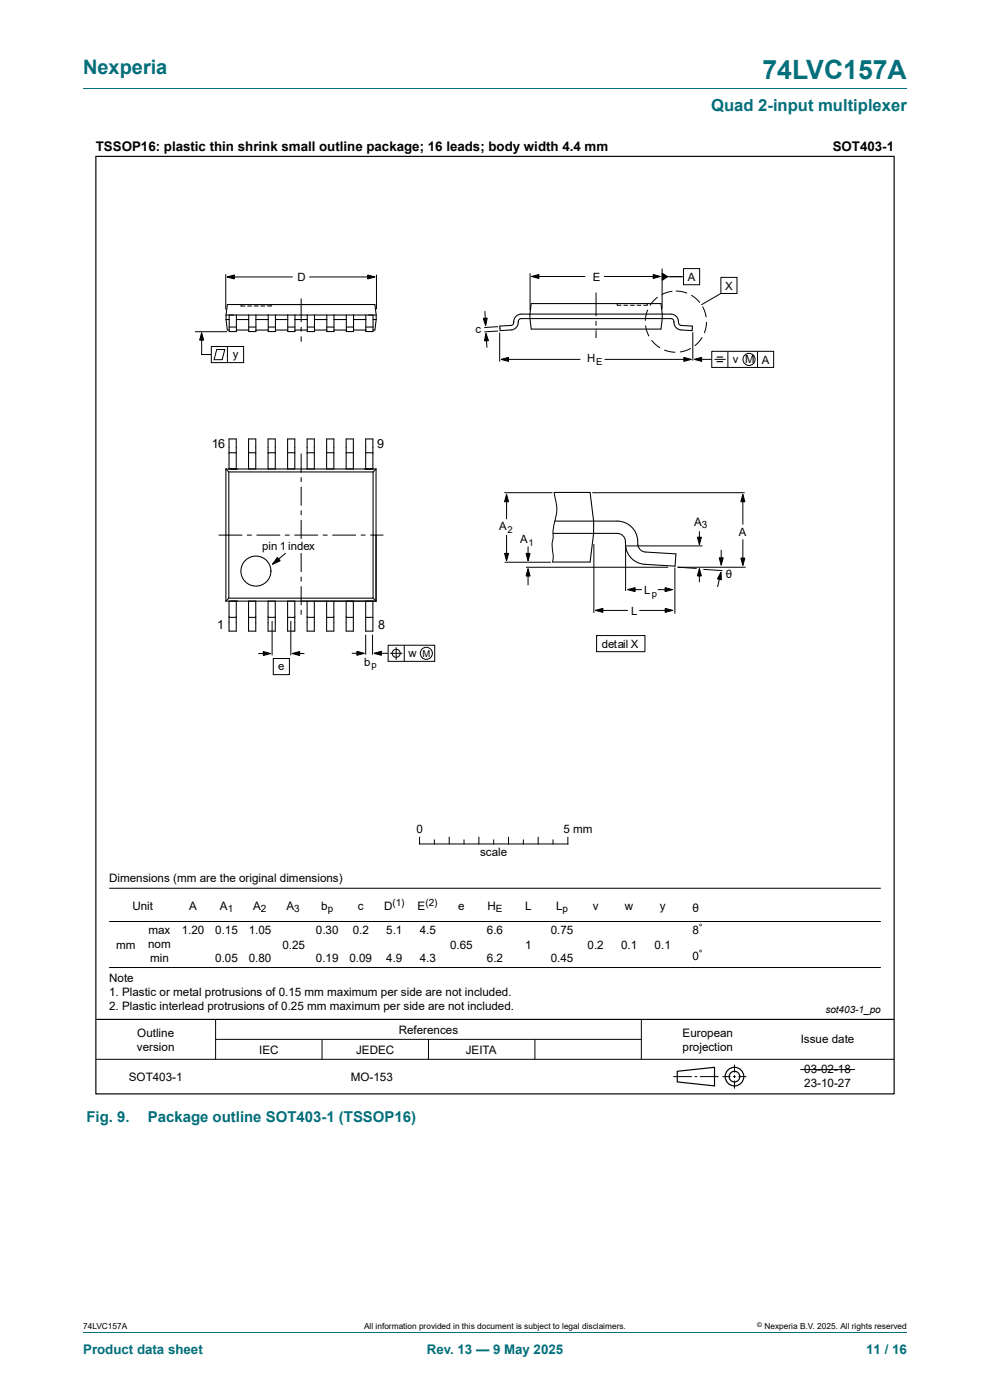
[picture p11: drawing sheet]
<svg xmlns="http://www.w3.org/2000/svg" width="210mm" height="297mm" viewBox="0 0 210 297" stroke-linecap="round" stroke-linejoin="round" font-family="sans-serif">
<path d="M17.6 18.8h174.8" fill="none" stroke="#036f7b" stroke-width=".21"/>
<g fill="none" stroke="#000" stroke-width=".21">
<path d="M47.9 58.2v7.5M48.1 58.8l1.6-.5v.9zM49.1 58.8h13M65.6 58.8h13.1M78 58.3l1.6 .5-1.6 .4zM79.9 58.3v7.3M112.4 58v7.8M112.7 58.7l1.6-.5v.9zM113.4 58.7h10.7M128.1 58.7h11.2M138.6 58.2l1.5 .5-1.5 .4zM140.4 57v8.5"/>
<path d="M140.5 58l1.1 .7-1.1 .8zM141 58.7h4M145 57h3.4v3.4h-3.4zM152.9 58.8h3.4v3.5h-3.4zM41.4 70.4h6.8M42.8 70.6l.4 1.6h-.9zM42.8 71.2v4h2M44.8 73.5h6.9v3.4h-6.9zM46 74.1h1.7l-.6 2.2h-1.7zM48.2 73.5v3.4M51.1 64.6v.3h.8M52.5 64.9h.8"/>
<path d="M53.9 64.9h.9M55.4 64.9h.8M57.5 64.6v.3h-.7M63.9 63.3v5M63.9 69.4v1M63.9 71.4v1.1M102.5 67.5h.9l-.4 1.6zM102.8 66l.2 2.5M103.1 70.7l.5 1.6h-.8zM103.1 71.3l.2 2.4M105.6 69.3l-2.9 .2M105.7 70.2l-3 .2"/>
<path d="M106 70.6v6.1M106.3 76.2l1.6-.4v.9zM107.1 76.2h16M126.4 62v5.1M126.4 68.1v1M126.4 70.1v1.6M128.2 76.2h17.4M130.9 64.8h.8M130.9 64.4v.3M132.3 64.8h.8M133.7 64.8h.8M135.1 64.8h.9"/>
<path d="M136.6 64.8h.7M136.9 69.1l.3 1.2 .5 1M137.3 64.4v.3M137.4 65.7l-.4 1.2-.1 1.1M138.2 72.2l.8 .8 1 .8M139.5 63l-.9 .8-.7 1M140.9 74.2l1.2 .4 1.2 .1M142.6 61.8l-1.3 .3-1 .4M143.4 61.7l1 .1 1.3 .4M145.1 75.8l1.5 .4-1.5 .5zM146.5 73.9l-1.1 .5-1.1 .3M146.6 62.6l1 .7 .9 .9"/>
<path d="M147 70.5v6M147.3 76.2l1.5-.4v.9zM148.1 76.2h2.9M149 71.6l-.7 .9-.9 .9M149 65l.5 1.2 .3 1.1M149.9 68.3l-.2 1.2-.3 1.2M151 74.5h13.1v3.4h-13.1zM151.5 76.2h2.4M152.9 62.3l-4.1 2.4M154.4 74.5v3.4M160.7 74.5v3.4M63.9 96.2v4"/>
<path d="M46.4 113.5h5M52.4 113.5h1M54.4 113.5h5M58.8 118.2l.6 .8-1.6 .7zM60.6 117.3l-2.4 2.1M61.4 113.5h-1M62.4 113.5h5.1M63.9 101.2v1M63.9 103.3v4M63.9 108.3v1M63.9 110.3v4M63.9 115.3v1"/>
<path d="M63.9 117.3v4M68.5 113.5h1M70.5 113.5h5M76.5 113.5h1M78.5 113.5h2.8M107 104.5h10.2M107 117.4h.9l-.4 1.6zM107 119.3h9.8M107.5 104.9l.4 1.5h-.9zM107.5 105.5v4.7M107.5 113.5v4.7M111.6 117.4h.8l-.4 1.6z"/>
<path d="M112 115.9v2.6M117.5 104.5a10 10 0 0 1 0 6.7l-.2 1.4v1.3a8.1 8.1 0 0 0 .1 4.1l-.2 1.3M125.6 104.5h32.4M126 115.4v14.6M132.7 115.8v9.6M132.8 115.8h16.2M147.9 114h.9l-.4 1.5zM148.4 112.7v1.9M152.6 118.3h.8l-.4 1.6zM153 116.7v2.5M157.1 118.4h.9l-.4 1.6zM157.6 104.9l.4 1.5h-.9z"/>
<path d="M157.6 105.9v5.4M157.6 114.4v4.5M54.8 138.6h1.9M55.8 138.2l1.6 .4-1.6 .5zM57.7 131.7v7.3M58 139.7h3.4v3.4h-3.4zM61.7 131.7v7.3M62 138.6l1.6-.4v.9zM62.8 138.6h1.8M63.9 122.4v1M63.9 124.4v4M63.9 129.4v1"/>
<path d="M74.6 138.6h1.9M75.7 138.2l1.6 .4-1.6 .4zM77.6 134.7v4.2M79 134.7v4.2M79.3 138.6l1.6-.4v.8zM80.2 138.6h2.1M82.3 136.9h9.9v3.4h-9.9zM82.7 138.6h2.7M84 137.3v2.6M85.7 136.9v3.4M111.6 120.3h30.1M112 120.6l.4 1.6h-.8z"/>
<path d="M112 121.6v2.6M126.3 129.5l1.6-.4v.8zM126.6 134.8h10.2v3.5h-10.2zM127 129.5h6.2M133.1 125.1l1.6-.4v.8zM134 125.1h2.2M135.6 129.5h6.3M139.5 125.1h2.1M141.1 124.7l1.6 .4-1.6 .4zM141.1 129.1l1.6 .4-1.6 .4zM143.2 120.4v9.8M143.7 120.3l4.1 .3"/>
<path d="M143.8 120.3h14.4M148.4 120.6l.4 1.6h-.9zM148.4 121.6v1.9M149.2 120.8l4.1 .3M152.8 122l-.6 2.5M152.9 121.4l.1 1.6-.8-.2zM89 177.6v1.4h31.5v-1.4M92.1 178.2v.8M95.3 177.6v1.4M98.4 178.2v.8M101.6 177.6v1.4M104.7 178.2v.8"/>
<path d="M107.9 177.6v1.4M111 178.2v.8M114.2 177.6v1.4M117.3 178.2v.8M23.2 195.5h163.6M23.2 188.4h163.6M23.2 205.3h163.6M45.7 216.3v8.4M136 216.3v8.4M20.3 224.7h169.4M45.7 220.5h90.3M68.3 220.5v4.2"/>
<path d="M90.9 220.5v4.2M113.5 220.5v4.2M142.8 228.4h4M147.3 228.4h.6M148.5 228.4h3.9M153.3 228.4h1.7M155.5 228.4h.6M155.8 225.9v1.6M155.8 228.1v.6M155.8 229.2v1.7M156.6 228.4h1.7M169.8 226.9h11.6"/>
<circle cx="158.9" cy="76.2" r="1.28"/>
<circle cx="84" cy="138.6" r=".85"/>
<circle cx="90.4" cy="138.6" r="1.28"/>
</g>
<g fill="none" stroke="#000" stroke-width=".25">
<path d="M20.3 33.2h169.4v198.9h-169.4zM20.3 216.3h169.4M143.7 227.3l7.9-.9v4l-7.9-.9z"/>
<circle cx="155.8" cy="228.4" r="1.13"/>
<circle cx="155.8" cy="228.4" r="1.98"/>
</g>
<g fill="#000">
<path d="M48.1 58.8l1.6-.5v.9zM78 58.3l1.6 .5-1.6 .4zM112.7 58.7l1.6-.5v.9zM138.6 58.2l1.5 .5-1.5 .4zM140.5 58l1.1 .7-1.1 .8zM42.8 70.6l.4 1.6h-.9zM102.5 67.5h.9l-.4 1.6zM103.1 70.7l.5 1.6h-.8zM106.3 76.2l1.6-.4v.9zM145.1 75.8l1.5 .4-1.5 .5zM147.3 76.2l1.5-.4v.9zM58.8 118.2l.6 .8-1.6 .7z"/>
<path d="M107.5 104.9l.4 1.5h-.9zM107 117.4h.9l-.4 1.6zM111.6 117.4h.8l-.4 1.6zM147.9 114h.9l-.4 1.5zM152.6 118.3h.8l-.4 1.6zM157.6 104.9l.4 1.5h-.9zM157.1 118.4h.9l-.4 1.6zM55.8 138.2l1.6 .4-1.6 .5zM62 138.6l1.6-.4v.9zM75.7 138.2l1.6 .4-1.6 .4zM79.3 138.6l1.6-.4v.8zM112 120.6l.4 1.6h-.8z"/>
<path d="M126.3 129.5l1.6-.4v.8zM133.1 125.1l1.6-.4v.8zM141.1 124.7l1.6 .4-1.6 .4zM141.1 129.1l1.6 .4-1.6 .4zM148.4 120.6l.4 1.6h-.9zM152.9 121.4l.1 1.6-.8-.2z"/>
</g>
<path d="M152 75.8h1.4M152 76.7h1.4" fill="none" stroke="#000" stroke-width=".24"/>
<g fill="none" stroke="#000" stroke-width=".22">
<path d="M47.9 67.8l.3 2.2h.4M47.9 67.8h.7M47.9 66.8l.3-2.2h31.3l.3 2.2M47.9 66.8v1M47.9 66.8h31.9M48.6 66.8v3.5h1.5v-3.5M48.6 69.4h1.5M50.1 70h2.7M50.1 67.8h2.7M52.8 66.8v3.5h1.5v-3.5M52.8 69.4h1.5M54.3 70h2.6"/>
<path d="M54.3 67.8h2.6M56.9 66.8v3.5h1.5v-3.5M56.9 69.4h1.5M58.4 70h2.6M58.4 67.8h2.6M61 66.8v3.5h1.6v-3.5M61 69.4h1.6M62.6 70h2.6M62.6 67.8h2.6M65.2 66.8v3.5h1.5v-3.5M65.2 69.4h1.5M66.7 70h2.6"/>
<path d="M66.7 67.8h2.6M69.3 66.8v3.5h1.5v-3.5M69.3 69.4h1.5M70.8 70h2.7M70.8 67.8h2.7M73.5 66.8v3.5h1.5v-3.5M73.5 69.4h1.5M75 70h2.6M75 67.8h2.6M77.6 66.8v3.5h1.5v-3.5M77.6 69.4h1.5M79.1 67.8h.7"/>
<path d="M79.8 67.8l-.3 2.2h-.4M79.8 66.8v1M106 69.2l2.4-.2a.7 .7 0 0 0 .6-.8 1.59 1.59 0 0 1 1.6-1.6h31.7a1.75 1.75 0 0 1 1.7 2.1l.5 .3 2.4 .2-.1 .9-2.3-.1a1.77 1.77 0 0 1-1.6-2l-.6-.4h-31.7a.7 .7 0 0 0-.7 .9 1.59 1.59 0 0 1-1.5 1.5l-2.3 .1zM112.7 64.4h27.5l.3 2.2-.3 3.2h-27.5l-.3-2.2zM47.9 99.5v28M47.9 99.5h31.9M47.9 99.5l.6 .6M48.6 99.5v-6.4h1.5v6.4M48.6 96h1.5M52.7 99.5v-6.4h1.6v6.4M52.7 96h1.6M56.9 99.5v-6.4h1.5v6.4"/>
<path d="M56.9 96h1.5M61 99.5v-6.4h1.5v6.4M61 96h1.5M65.1 99.5v-6.4h1.6v6.4M65.1 96h1.6M69.3 99.5v-6.4h1.5v6.4M69.3 96h1.5M73.4 99.5v-6.4h1.6v6.4M73.4 96h1.6M77.6 99.5v-6.4h1.5v6.4M77.6 96h1.5M79.8 99.5v28"/>
<path d="M79.8 99.5l-.7 .6M48.5 100.1v26.8M48.5 100.1h30.6M79.1 100.1v26.8M117.5 104.5h7.7l.7 6.1v2.6l-.7 6h-8M117.7 110.6h13.2a4.6 4.6 0 0 1 4.5 5.2 1.71 1.71 0 0 0 1.5 1.3l6.5 .4-.2 2.6-6.4-.4a4.4 4.4 0 0 1-4.1-4.9 1.73 1.73 0 0 0-1.8-1.6h-13.6M47.9 127.5h31.9M48.5 126.9h30.6M48.5 126.9l-.6 .6M48.6 131h1.5M48.6 127.5v6.4h1.5v-6.4M52.7 131h1.6"/>
<path d="M52.7 127.5v6.4h1.6v-6.4M56.9 131h1.5M56.9 127.5v6.4h1.5v-6.4M61 131h1.5M61 127.5v6.4h1.5v-6.4M65.1 131h1.6M65.1 127.5v6.4h1.6v-6.4M69.3 127.5v6.4h1.5v-6.4M69.3 131h1.5M73.4 127.5v6.4h1.6v-6.4M73.4 131h1.6M77.6 127.5v6.4h1.5v-6.4"/>
<path d="M77.6 131h1.5M79.1 126.9l.7 .6"/>
<circle cx="54.3" cy="121.2" r="3.2"/>
</g>
<path d="M63.4 114.5h.9v2.6h-.9z" fill="#fefefe"/>
<path d="M63.4 114.5h.9v2.6h-.9z" fill="none" stroke="#fefefe" stroke-width=".21"/>
<path d="M17.6 282.6h174.8" fill="none" stroke="#036f7b" stroke-width=".21"/>
<text font-size="5.6" fill="#036f7b" x="161.7" y="16.8">74LVC157A</text>
<text font-size="4.2" fill="#036f7b" x="17.6" y="15.6">Nexperia</text>
<text font-size="3.5" fill="#036f7b" x="150.9" y="23.7">Quad 2-input multiplexer</text>
<g font-size="3.2" fill="#036f7b">
<text x="18.3" y="238">Fig. 9.</text>
<text x="31.3" y="238">Package outline SOT403-1 (TSSOP16)</text>
</g>
<g font-size="2.8">
<text x="20.3" y="32">TSSOP16: plastic thin shrink small outline package; 16 leads; body width 4.4 mm</text>
<text x="176.6" y="32">SOT403-1</text>
</g>
<g font-size="2.8" fill="#036f7b">
<text x="17.6" y="287.2">Product data sheet</text>
<text x="90.5" y="287.2">Rev. 13 — 9 May 2025</text>
<text x="183.7" y="287.2">11 / 16</text>
</g>
<g font-size="2.7">
<text x="44.9" y="95.1">16</text>
<text x="80" y="95">9</text>
<text x="46.1" y="133.4">1</text>
<text x="80.2" y="133.4">8</text>
</g>
<g font-size="2.5">
<text x="147.3" y="111.5">A</text>
<text x="88.4" y="176.7">0</text>
<text x="119.5" y="176.7">5 mm</text>
<text x="101.8" y="181.7">scale</text>
<text x="23.2" y="187">Dimensions (mm are the original dimensions)</text>
<text x="28.1" y="192.9">Unit</text>
<text x="40.1" y="192.9">A</text>
<text x="46.7" y="192.9">A</text>
<text x="53.7" y="192.9">A</text>
<text x="60.8" y="192.9">A</text>
<text x="68.1" y="192.9">b</text>
<text x="75.9" y="192.9">c</text>
<text x="81.5" y="193">D</text>
<text x="88.6" y="193">E</text>
<text x="97.2" y="192.9">e</text>
<text x="103.4" y="192.9">H</text>
<text x="111.4" y="192.9">L</text>
<text x="118" y="192.9">L</text>
<text x="125.7" y="192.9">v</text>
<text x="132.6" y="192.9">w</text>
<text x="140" y="192.9">y</text>
<text x="146.9" y="193.5">θ</text>
<text x="24.7" y="201.2">mm</text>
<text x="31.4" y="201.2">nom</text>
<text x="31.5" y="198.2">max</text>
<text x="38.5" y="198.2">1.20</text>
<text x="45.7" y="198.2">0.15</text>
<text x="52.8" y="198.2">1.05</text>
<text x="59.9" y="201.2">0.25</text>
<text x="67" y="198.2">0.30</text>
<text x="74.8" y="198.2">0.2</text>
<text x="81.9" y="198.2">5.1</text>
<text x="89" y="198.2">4.5</text>
<text x="95.5" y="201.2">0.65</text>
<text x="103.3" y="198.2">6.6</text>
<text x="111.4" y="201.2">1</text>
<text x="116.8" y="198.2">0.75</text>
<text x="124.6" y="201.2">0.2</text>
<text x="131.7" y="201.2">0.1</text>
<text x="138.9" y="201.2">0.1</text>
<text x="146.9" y="198.2">8</text>
<text x="146.9" y="203.7">0</text>
<text x="23.2" y="208.4">Note</text>
<text x="31.8" y="204.2">min</text>
<text x="45.7" y="204.1">0.05</text>
<text x="52.8" y="204.1">0.80</text>
<text x="67" y="204.1">0.19</text>
<text x="74.1" y="204.1">0.09</text>
<text x="81.9" y="204.1">4.9</text>
<text x="89" y="204.1">4.3</text>
<text x="103.3" y="204.1">6.2</text>
<text x="116.8" y="204.1">0.45</text>
<text x="23.2" y="211.4">1. Plastic or metal protrusions of 0.15 mm maximum per side are not included.</text>
<text x="23.2" y="214.3">2. Plastic interlead protrusions of 0.25 mm maximum per side are not included.</text>
<text x="29.1" y="219.9">Outline</text>
<text x="84.6" y="219.4">References</text>
<text x="144.8" y="219.9">European</text>
<text x="169.9" y="221.3">Issue date</text>
<text x="29.1" y="222.9">version</text>
<text x="55" y="223.6">IEC</text>
<text x="75.6" y="223.6">JEDEC</text>
<text x="98.8" y="223.6">JEITA</text>
<text x="144.8" y="222.9">projection</text>
<text x="170.6" y="227.7">03-02-18</text>
<text x="27.3" y="229.2">SOT403-1</text>
<text x="74.4" y="229.2">MO-153</text>
<text x="170.6" y="230.7">23-10-27</text>
</g>
<g font-size="2.4">
<text x="63.1" y="59.6">D</text>
<text x="125.7" y="59.6">E</text>
<text x="145.9" y="59.6">A</text>
<text x="153.8" y="61.4">X</text>
<text x="100.8" y="70.6">c</text>
<text x="49.4" y="75.9">y</text>
<text x="124.5" y="76.9">H</text>
<text x="155.5" y="77">v M</text>
<text x="161.6" y="77.1">A</text>
<text x="105.9" y="112.5">A</text>
<text x="156.7" y="113.8">A</text>
<text x="55.6" y="116.6">pin 1 index</text>
<text x="110.3" y="115.3">A</text>
<text x="153.9" y="122.5">θ</text>
<text x="133.9" y="130.4">L</text>
<text x="136.7" y="126.1">L</text>
<text x="127.7" y="137.4">detail X</text>
<text x="59" y="142.1">e</text>
<text x="77.2" y="141.2">b</text>
<text x="86.6" y="139.3">w</text>
</g>
<g font-size="2.1">
<text x="148.9" y="112">3</text>
<text x="48.3" y="193.4">1</text>
<text x="55.4" y="193.4">2</text>
<text x="62.4" y="193.4">3</text>
<text x="69.5" y="193.4">p</text>
<text x="83.2" y="192.2">(1)</text>
<text x="90.2" y="192.2">(2)</text>
<text x="105.2" y="193.4">E</text>
<text x="119.3" y="193.4">p</text>
<text x="148.3" y="197.4">°</text>
<text x="148.3" y="202.9">°</text>
<text x="175.1" y="215">sot403-1_po</text>
</g>
<g font-size="2">
<text x="126.5" y="77.3">E</text>
<text x="107.7" y="113">2</text>
<text x="112.1" y="115.7">1</text>
<text x="138.3" y="126.6">p</text>
<text x="78.8" y="141.7">p</text>
<text x="89.6" y="139.3">M</text>
</g>
<g font-size="1.8">
<text x="17.6" y="282">74LVC157A</text>
<text x="77.2" y="282">All information provided in this document is subject to legal disclaimers.</text>
<text x="162.2" y="282">Nexperia B.V. 2025. All rights reserved</text>
</g>
<text font-size="1.4" x="160.6" y="281.6">©</text>
</svg>
